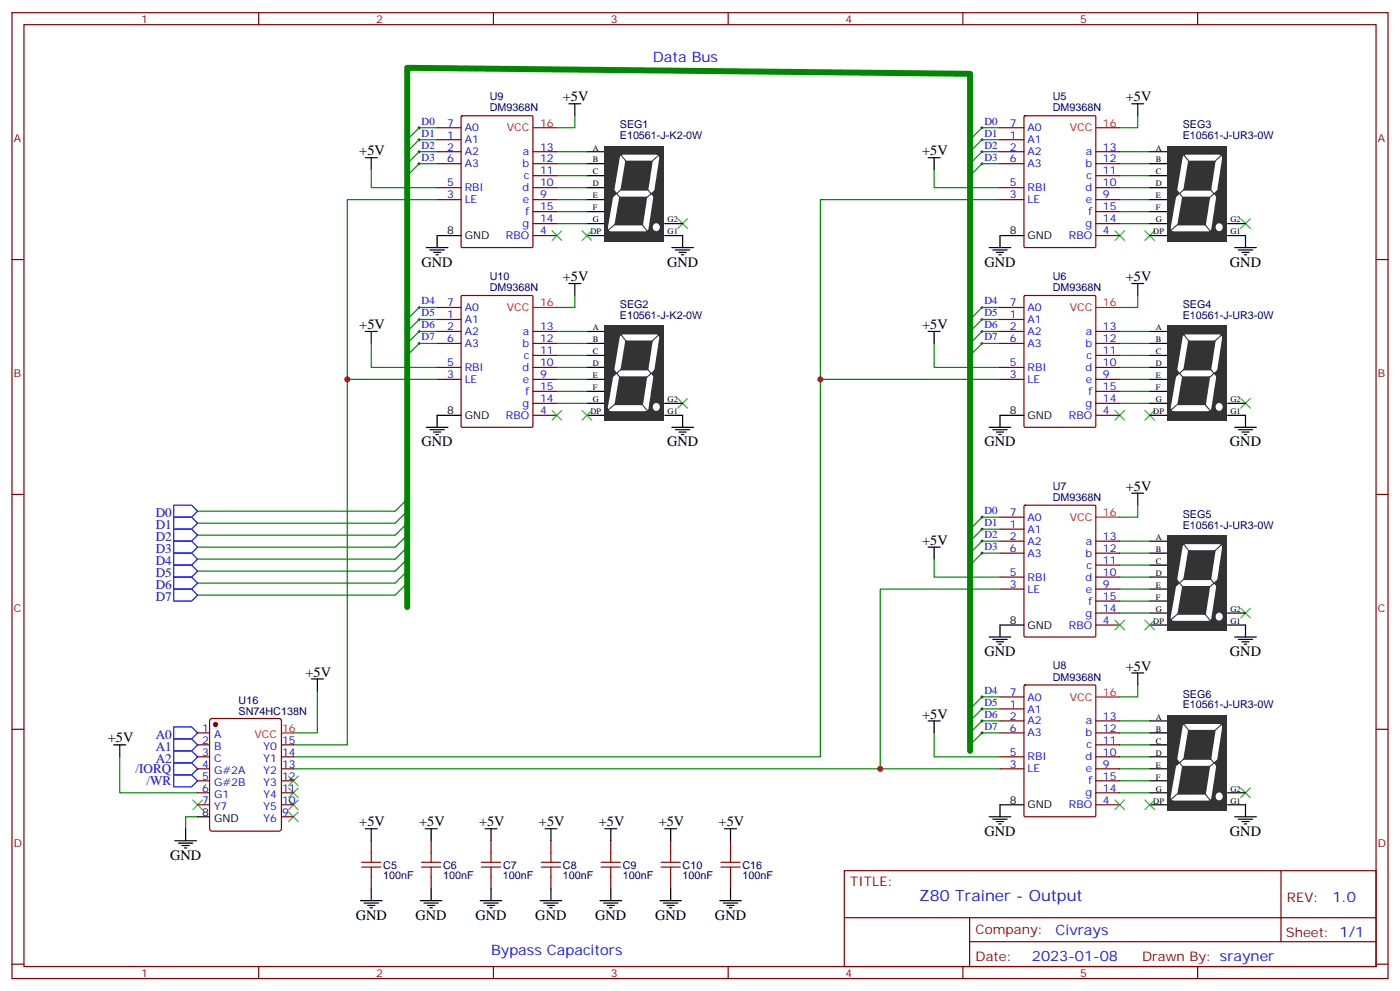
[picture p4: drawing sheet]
<svg xmlns="http://www.w3.org/2000/svg" width="412mm" height="292mm" viewBox="0 0 412 292" stroke-linecap="round" stroke-linejoin="round" font-family="sans-serif">
<g fill="none" stroke="#870000" stroke-width=".35">
<path d="M3.5 3.7h405.4v284.4h-405.4zM7.1 7.3h398.2v277.3h-398.2zM76.2 3.7v3.6M145.3 3.7v3.6M214.5 3.7v3.6M283.6 3.7v3.6M352.8 3.7v3.6M3.5 76.4h3.6M405.3 76.4h3.6M3.5 145.6h3.6M405.3 145.6h3.6M3.5 214.7h3.6"/>
<path d="M405.3 214.7h3.6M248.7 256.3h156.6v28.3h-156.6zM377.3 256.4v20.8M248.7 270.2h156.5M285.6 277.2h119.6M285.6 270.2v14.1M3.5 283.8h3.6M76.2 284.6v3.5M145.3 284.6v3.5M214.5 284.6v3.5M283.6 284.6v3.5M352.8 284.6v3.5"/>
<path d="M405.3 283.8h3.6"/>
</g>
<g fill="none" stroke="#3c3" stroke-width=".35">
<path d="M199.7 64.4l2.8 2.8M202.5 64.4l-2.8 2.8M365.5 64.4l2.8 2.8M368.3 64.4l-2.8 2.8M199.7 117.3l2.8 2.9M202.5 117.3l-2.8 2.9M365.5 117.3l2.8 2.9M368.3 117.3l-2.8 2.9M365.5 179.1l2.8 2.8M368.3 179.1l-2.8 2.8M56.8 235.5l2.8 2.8M59.6 235.5l-2.8 2.8"/>
<path d="M365.5 232l2.8 2.8M368.3 232l-2.8 2.8"/>
</g>
<g fill="none" stroke="#008700" stroke-width=".35">
<path d="M294.6 58.8h-52.9v52.9M102.3 111.7v107.6h-15.9M294.6 111.7h-52.9v111.1h-155.3M119.9 157.6l-3.5 3.5h-58.2M119.9 154l-3.5 3.6h-58.2M119.9 150.5l-3.5 3.5h-58.2M119.9 147l-3.5 3.5h-58.2M119.9 168.1l-3.5 3.6h-58.2M119.9 171.7l-3.5 3.5h-58.2M119.9 164.6l-3.5 3.5h-58.2M119.9 161.1l-3.5 3.5h-58.2M294.6 173.4h-35.3v52.9"/>
<path d="M93.5 203.4v12.4h-7.1M35.3 222.8v10.6h22.9M86.4 226.3h208.2M58.2 240.5h-3.5v3.5"/>
</g>
<g fill="none" stroke="#00f" stroke-width=".35">
<path d="M51.2 159.3h5.2l1.8 1.8-1.8 1.7h-5.2zM51.2 155.8h5.2l1.8 1.8-1.8 1.7h-5.2zM51.2 152.3h5.2l1.8 1.7-1.8 1.8h-5.2zM51.2 148.7h5.2l1.8 1.8-1.8 1.8h-5.2zM51.2 173.4h5.2l1.8 1.8-1.8 1.8h-5.2zM51.2 169.9h5.2l1.8 1.8-1.8 1.7h-5.2zM51.2 166.4h5.2l1.8 1.7-1.8 1.8h-5.2zM51.2 162.8h5.2l1.8 1.8-1.8 1.8h-5.2zM51.2 217.5h5.2l1.8 1.8-1.8 1.8h-5.2zM51.2 214h5.2l1.8 1.8-1.8 1.7h-5.2zM51.2 228.1h5.2l1.8 1.8-1.8 1.7h-5.2zM51.2 224.6h5.2l1.8 1.7-1.8 1.8h-5.2z"/>
<path d="M51.2 221.1h5.2l1.8 1.7-1.8 1.8h-5.2z"/>
</g>
<g fill="none" stroke="#000" stroke-width=".29">
<path d="M123.1 37.6h.7M123.5 37.3v.7M288.9 37.6h.7M289.3 37.3v.7M123.1 48.2h.7M123.1 44.7h.7M123.1 41.1h.7M123.5 40.8v.7M123.5 44.3v.7M123.5 47.8v.7M288.9 48.2h.7M288.9 44.7h.7"/>
<path d="M288.9 41.1h.7M289.3 40.8v.7M289.3 44.3v.7M289.3 47.8v.7M123.1 97.6h.7M123.1 94.1h.7M123.1 90.5h.7M123.5 90.2v.7M123.5 93.7v.7M123.5 97.2v.7M288.9 97.6h.7M288.9 94.1h.7"/>
<path d="M288.9 90.5h.7M289.3 90.2v.7M289.3 93.7v.7M289.3 97.2v.7M123.1 101.1h.7M123.5 100.8v.7M288.9 101.1h.7M289.3 100.8v.7M288.9 159.3h.7M288.9 155.8h.7M288.9 152.3h.7M289.3 151.9v.7"/>
<path d="M289.3 155.4v.7M289.3 159v.7M288.9 162.8h.7M289.3 162.5v.7M288.9 215.8h.7M288.9 212.2h.7M288.9 208.7h.7M288.9 205.2h.7M289.3 204.8v.7M289.3 208.4v.7M289.3 211.9v.7M289.3 215.4v.7"/>
</g>
<path d="M119.9 178.7v-158.7l165.9 1.7v199.4" fill="none" stroke="#008700" stroke-width="1.8"/>
<path d="M172.9 44.7h5.3M172.9 48.2h5.3M172.9 51.7h5.3M172.9 55.2h5.3M172.9 58.8h5.3M172.9 62.3h5.3M172.9 65.8h5.3M172.9 69.4h5.3M195.8 65.8h5.3M195.8 69.4h5.3M33.5 219.3h3.5M35.3 219.3v3.5" fill="none" stroke="#000" stroke-width=".35"/>
<path d="M178 42.9h17.6v28.2h-17.6z" fill="#333"/>
<path d="M181.7 57l-1.8 10.2h10.2l3.2-20.8h-9.9l-1.7 10.6h9.9" fill="none" stroke="#fff" stroke-width="1.8"/>
<path d="M182.7 45.4l9.1 11.7-13.3 11.2M194.4 45.4l-12.7 11.6 9.5 11.7" fill="none" stroke="#333" stroke-width=".32"/>
<path d="M180.6 55.5l1.2 1.5-1.6 1.4zM191.7 57l1.1 1.3 .4-2.7z" fill="#333"/>
<circle cx="193.3" cy="66.9" r="1.11" fill="#fff"/>
<path d="M172.9 97.6h5.3M172.9 101.1h5.3M172.9 104.6h5.3M172.9 108.2h5.3M172.9 111.7h5.3M172.9 115.2h5.3M172.9 118.7h5.3M195.8 118.7h5.3M172.9 122.3h5.3M195.8 122.3h5.3" fill="none" stroke="#000" stroke-width=".35"/>
<path d="M178 95.8h17.6v28.3h-17.6z" fill="#333"/>
<path d="M181.7 109.9l-1.8 10.3h10.2l3.2-20.9h-9.9l-1.7 10.6h9.9" fill="none" stroke="#fff" stroke-width="1.8"/>
<path d="M182.7 98.3l9.1 11.7-13.3 11.2M194.4 98.3l-12.7 11.6 9.5 11.7" fill="none" stroke="#333" stroke-width=".32"/>
<path d="M180.6 108.4l1.2 1.5-1.6 1.4zM191.7 109.9l1.1 1.3 .4-2.6z" fill="#333"/>
<circle cx="193.3" cy="119.8" r="1.11" fill="#fff"/>
<g fill="none" stroke="#870000" stroke-width=".35">
<path d="M128.8 37.6h7M135.9 34.3l.3-.2h20.4l.3 .2 .1 38.2-.2 .3-20.6 .1-.3-.2zM128.8 41.1h7M128.8 44.7h7M128.8 48.2h7M128.8 55.2h7M128.8 58.8h7M157 44.7h7M157 48.2h7M157 51.7h7M157 55.2h7M157 58.8h7"/>
<path d="M157 62.3h7M157 65.8h7M157 69.4h7M128.8 94.1h7M128.8 97.6h7M128.8 90.5h7M135.9 87.2l.3-.2h20.4l.3 .2 .1 38.2-.2 .4h-20.6l-.3-.2zM157 97.6h7M128.8 101.1h7M128.8 108.2h7M128.8 111.7h7M157 101.1h7"/>
<path d="M157 104.6h7M157 108.2h7M157 111.7h7M157 115.2h7M157 118.7h7M157 122.3h7"/>
</g>
<g fill="none" stroke="#000" stroke-width=".35">
<path d="M167.6 30.6h3.5M169.3 30.6v3.5M107.6 46.4h3.5M109.4 46.4v3.6M125.6 72.9h6.3M126.6 73.6h4.3M127.7 74.3h2.1M128.4 75h.7M135.8 69.4h-7v3.5M197.9 72.9h6.4M199 73.6h4.2M200 74.3h2.1"/>
<path d="M200.7 75h.7M201.1 69.4v3.5M107.6 97.6h3.5M109.4 97.6v3.5M167.6 83.5h3.5M169.3 83.5v3.5M125.6 125.8h6.3M126.6 126.5h4.3M127.7 127.2h2.1M128.4 127.9h.7M135.8 122.3h-7v3.5M197.9 125.8h6.4"/>
<path d="M199 126.5h4.2M200 127.2h2.1M200.7 127.9h.7M201.1 122.3v3.5M338.7 159.3h5.3M338.7 162.8h5.3M338.7 166.4h5.3M338.7 169.9h5.3M338.7 173.4h5.3M338.7 177h5.3M338.7 180.5h5.3M338.7 184h5.3"/>
<path d="M361.6 180.5h5.3M361.6 184h5.3"/>
</g>
<path d="M157 37.6h7M157 90.5h7" fill="none" stroke="#f00" stroke-width=".35"/>
<g fill="none" stroke="#008700" stroke-width=".35">
<path d="M128.8 37.6h-5.3l-3.6 3.5M169.3 34.1v3.5h-5.3M109.4 50v5.2h19.4M128.8 58.8h-26.5v52.9h26.5M128.8 44.7h-5.3l-3.6 3.5M128.8 48.2h-5.3l-3.6 3.5M128.8 41.1h-5.3l-3.6 3.6M164 44.7h8.9M164 48.2h8.9M164 51.7h8.9M164 55.2h8.9M164 58.8h8.9"/>
<path d="M164 62.3h8.9M164 65.8h8.9M128.8 97.6h-5.3l-3.6 3.5M128.8 90.5h-5.3l-3.6 3.6M128.8 94.1h-5.3l-3.6 3.5M164 97.6h8.9M169.3 87v3.5h-5.3M109.4 101.1v7.1h19.4M128.8 101.1h-5.3l-3.6 3.5M164 101.1h8.9M164 104.6h8.9M164 108.2h8.9"/>
<path d="M164 111.7h8.9M164 115.2h8.9M164 118.7h8.9"/>
</g>
<path d="M162.6 67.9l2.9 2.9M165.5 67.9l-2.9 2.9M171.4 67.9l2.9 2.9M174.3 67.9l-2.9 2.9M162.6 120.9l2.9 2.8M165.5 120.9l-2.9 2.8M171.4 120.9l2.9 2.8M174.3 120.9l-2.9 2.8" fill="none" stroke="#3c3" stroke-width=".35"/>
<path d="M343.8 157.6h17.6v28.2h-17.6z" fill="#333"/>
<path d="M347.5 171.7l-1.8 10.2h10.3l3.1-20.8h-9.9l-1.7 10.6h9.9" fill="none" stroke="#fff" stroke-width="1.8"/>
<path d="M348.5 160l9.1 11.7-13.3 11.3M360.2 160l-12.7 11.6 9.5 11.7" fill="none" stroke="#333" stroke-width=".32"/>
<path d="M346.4 170.2l1.2 1.4-1.6 1.5zM357.5 171.6l1.1 1.4 .4-2.7z" fill="#333"/>
<circle cx="359.1" cy="181.5" r="1.11" fill="#fff"/>
<path d="M338.7 212.2h5.3M338.7 215.8h5.3M338.7 219.3h5.3M338.7 222.8h5.3M338.7 226.3h5.3M338.7 229.9h5.3M338.7 233.4h5.3M338.7 236.9h5.3M361.6 233.4h5.3M361.6 236.9h5.3" fill="none" stroke="#000" stroke-width=".35"/>
<path d="M343.8 210.5h17.6v28.2h-17.6z" fill="#333"/>
<path d="M347.5 224.6l-1.8 10.2h10.3l3.1-20.8h-9.9l-1.7 10.6h9.9" fill="none" stroke="#fff" stroke-width="1.8"/>
<path d="M348.5 212.9l9.1 11.7-13.3 11.3M360.2 212.9l-12.7 11.7 9.5 11.6" fill="none" stroke="#333" stroke-width=".32"/>
<path d="M346.4 223.1l1.2 1.5-1.6 1.4zM357.5 224.5l1.1 1.4 .4-2.7z" fill="#333"/>
<circle cx="359.1" cy="234.4" r="1.11" fill="#fff"/>
<g fill="none" stroke="#870000" stroke-width=".35">
<path d="M294.6 37.6h7M301.7 34.3l.3-.2h20.4l.3 .2 .1 38.2-.2 .3-20.6 .1-.3-.2zM294.6 41.1h7M294.6 44.7h7M294.6 48.2h7M294.6 55.2h7M294.6 58.8h7M322.8 44.7h7M322.8 48.2h7M322.8 51.7h7M322.8 55.2h7M322.8 58.8h7"/>
<path d="M322.8 62.3h7M322.8 65.8h7M322.8 69.4h7M294.6 94.1h7M294.6 97.6h7M294.6 90.5h7M301.7 87.2l.3-.2h20.4l.3 .2 .1 38.2-.2 .4h-20.6l-.3-.2zM322.8 97.6h7M294.6 101.1h7M294.6 108.2h7M294.6 111.7h7M322.8 101.1h7"/>
<path d="M322.8 104.6h7M322.8 108.2h7M322.8 111.7h7M322.8 115.2h7M322.8 118.7h7M322.8 122.3h7M294.6 155.8h7M294.6 159.3h7M294.6 152.3h7M301.7 148.9l.3-.2h20.4l.3 .2 .1 38.3-.2 .3h-20.6l-.3-.2zM322.8 159.3h7M294.6 162.8h7"/>
<path d="M294.6 169.9h7M294.6 173.4h7M322.8 162.8h7M322.8 166.4h7M322.8 169.9h7M322.8 173.4h7M322.8 177h7M322.8 180.5h7M322.8 184h7M294.6 208.7h7M294.6 212.2h7M294.6 215.8h7"/>
<path d="M294.6 205.2h7M301.7 201.8l.3-.2h20.4l.3 .2 .1 38.3-.2 .3-20.6 .1-.3-.2zM322.8 212.2h7M322.8 215.8h7M322.8 219.3h7M294.6 222.8h7M294.6 226.3h7M322.8 222.8h7M322.8 226.3h7M322.8 229.9h7M322.8 233.4h7M322.8 236.9h7"/>
</g>
<g fill="none" stroke="#000" stroke-width=".35">
<path d="M333.4 30.6h3.5M335.1 30.6v3.5M273.4 46.4h3.5M275.2 46.4v3.6M291.4 72.9h6.3M292.5 73.6h4.2M293.5 74.3h2.1M294.2 75h.7M301.6 69.4h-7v3.5M363.7 72.9h6.4M364.8 73.6h4.2M365.8 74.3h2.1"/>
<path d="M366.5 75h.7M366.9 69.4v3.5M273.4 97.6h3.5M275.2 97.6v3.5M333.4 83.5h3.5M335.1 83.5v3.5M338.7 97.6h5.3M338.7 101.1h5.3M338.7 104.6h5.3M338.7 108.2h5.3M338.7 111.7h5.3M338.7 115.2h5.3"/>
<path d="M338.7 118.7h5.3M361.6 118.7h5.3M291.4 125.8h6.3M292.5 126.5h4.2M293.5 127.2h2.1M294.2 127.9h.7M301.6 122.3h-7v3.5M338.7 122.3h5.3M361.6 122.3h5.3v3.5M363.7 125.8h6.4M364.8 126.5h4.2M365.8 127.2h2.1"/>
<path d="M366.5 127.9h.7M333.4 145.2h3.5M335.1 145.2v3.5M273.4 161.1h3.5M275.2 161.1v3.5M291.4 187.5h6.3M292.5 188.2h4.2M293.5 188.9h2.1M294.2 189.7h.7M301.6 184h-7v3.5M333.4 198.1h3.5M335.1 198.1v3.5"/>
<path d="M363.7 187.5h6.4M364.8 188.2h4.2M365.8 188.9h2.1M366.5 189.7h.7M366.9 184v3.5M273.4 212.2h3.5M275.2 212.2v3.6M301.6 236.9h-7v3.6M366.9 236.9v3.6M291.4 240.5h6.3M292.5 241.2h4.2M293.5 241.9h2.1"/>
<path d="M294.2 242.6h.7M363.7 240.5h6.4M364.8 241.2h4.2M365.8 241.9h2.1M366.5 242.6h.7"/>
</g>
<path d="M322.8 37.6h7M322.8 90.5h7M322.8 152.3h7M322.8 205.2h7" fill="none" stroke="#f00" stroke-width=".35"/>
<g fill="none" stroke="#008700" stroke-width=".35">
<path d="M294.6 37.6h-5.3l-3.5 3.5M335.1 34.1v3.5h-5.3M275.2 50v5.2h19.4M294.6 48.2h-5.3l-3.5 3.5M294.6 44.7h-5.3l-3.5 3.5M294.6 41.1h-5.3l-3.5 3.6M329.8 48.2h8.9M329.8 44.7h8.9M329.8 58.8h8.9M329.8 55.2h8.9M329.8 51.7h8.9M329.8 65.8h8.9"/>
<path d="M329.8 62.3h8.9M294.6 97.6h-5.3l-3.5 3.5M294.6 94.1h-5.3l-3.5 3.5M294.6 90.5h-5.3l-3.5 3.6M329.8 97.6h8.9M335.1 87v3.5h-5.3M275.2 101.1v7.1h19.4M294.6 101.1h-5.3l-3.5 3.5M329.8 101.1h8.9M329.8 118.7h8.9M329.8 115.2h8.9M329.8 111.7h8.9"/>
<path d="M329.8 108.2h8.9M329.8 104.6h8.9M294.6 159.3h-5.3l-3.5 3.5M294.6 152.3h-5.3l-3.5 3.5M294.6 155.8h-5.3l-3.5 3.5M329.8 159.3h8.9M335.1 148.7v3.6h-5.3M275.2 164.6v5.3h19.4M294.6 162.8h-5.3l-3.5 3.6M329.8 162.8h8.9M329.8 166.4h8.9M329.8 169.9h8.9"/>
<path d="M329.8 173.4h8.9M329.8 177h8.9M329.8 180.5h8.9M275.2 215.8v7h19.4M294.6 212.2h-5.3l-3.5 3.6M294.6 215.8h-5.3l-3.5 3.5M294.6 205.2h-5.3l-3.5 3.5M294.6 208.7h-5.3l-3.5 3.5M329.8 212.2h8.9M329.8 215.8h8.9M329.8 219.3h8.9M335.1 201.6v3.6h-5.3"/>
<path d="M329.8 222.8h8.9M329.8 226.3h8.9M329.8 229.9h8.9M329.8 233.4h8.9"/>
</g>
<g fill="none" stroke="#3c3" stroke-width=".35">
<path d="M328.4 67.9l2.9 2.9M331.3 67.9l-2.9 2.9M337.3 67.9l2.8 2.9M340.1 67.9l-2.8 2.9M328.4 120.9l2.9 2.8M331.3 120.9l-2.9 2.8M337.3 120.9l2.8 2.8M340.1 120.9l-2.8 2.8M328.4 182.6l2.9 2.8M331.3 182.6l-2.9 2.8M337.3 182.6l2.8 2.8M340.1 182.6l-2.8 2.8"/>
<path d="M328.4 235.5l2.9 2.8M331.3 235.5l-2.9 2.8M337.3 235.5l2.8 2.8M340.1 235.5l-2.8 2.8"/>
</g>
<path d="M343.8 95.8h17.6v28.3h-17.6z" fill="#333"/>
<path d="M347.5 109.9l-1.8 10.3h10.3l3.1-20.9h-9.9l-1.7 10.6h9.9" fill="none" stroke="#fff" stroke-width="1.8"/>
<path d="M348.5 98.3l9.1 11.7-13.3 11.2M360.2 98.3l-12.7 11.6 9.5 11.7" fill="none" stroke="#333" stroke-width=".32"/>
<path d="M346.4 108.4l1.2 1.5-1.6 1.4zM357.5 109.9l1.1 1.3 .4-2.6z" fill="#333"/>
<circle cx="359.1" cy="119.8" r="1.11" fill="#fff"/>
<path d="M338.7 44.7h5.3M338.7 48.2h5.3M338.7 51.7h5.3M338.7 55.2h5.3M338.7 58.8h5.3M338.7 62.3h5.3M338.7 65.8h5.3M338.7 69.4h5.3M361.6 65.8h5.3M361.6 69.4h5.3" fill="none" stroke="#000" stroke-width=".35"/>
<path d="M343.8 42.9h17.6v28.2h-17.6z" fill="#333"/>
<path d="M347.5 57l-1.8 10.2h10.3l3.1-20.8h-9.9l-1.7 10.6h9.9" fill="none" stroke="#fff" stroke-width="1.8"/>
<path d="M348.5 45.4l9.1 11.7-13.3 11.2M360.2 45.4l-12.7 11.6 9.5 11.7" fill="none" stroke="#333" stroke-width=".32"/>
<path d="M346.4 55.5l1.2 1.5-1.6 1.4zM357.5 57l1.1 1.3 .4-2.7z" fill="#333"/>
<circle cx="359.1" cy="66.9" r="1.11" fill="#fff"/>
<g fill="none" stroke="#000" stroke-width=".35">
<path d="M91.7 199.9h3.5M93.5 199.9v3.5M51.5 247.5h6.4M52.6 248.2h4.2M53.6 248.9h2.1M54.3 249.6h.7M54.7 244v3.5M58.2 240.5h3.5M107.6 244h3.5M109.4 244v3.5M125.2 244h3.6M127 244v3.5"/>
<path d="M142.9 244h3.5M144.6 244v3.5M160.5 244h3.5M162.3 244v3.5M178.2 244h3.5M179.9 244v3.5M195.8 244h3.5M197.6 244v3.5M213.4 244h3.6M215.2 244v3.5M106.2 265.1h6.3M107.2 265.9h4.3"/>
<path d="M108.3 266.6h2.1M109 267.3h.7M109.4 261.6v3.5M123.8 265.1h6.4M124.9 265.9h4.2M125.9 266.6h2.2M126.6 267.3h.8M127 261.6v3.5M141.5 265.1h6.3M142.5 265.9h4.3M143.6 266.6h2.1M144.3 267.3h.7"/>
<path d="M144.6 261.6v3.5M159.1 265.1h6.4M160.2 265.9h4.2M161.2 266.6h2.1M161.9 267.3h.7M162.3 261.6v3.5M176.7 265.1h6.4M177.8 265.9h4.2M178.9 266.6h2.1M179.6 267.3h.7M179.9 261.6v3.5M194.4 265.1h6.3"/>
<path d="M195.4 265.9h4.3M196.5 266.6h2.1M197.2 267.3h.7M197.6 261.6v3.5M212 265.1h6.4M213.1 265.9h4.2M214.1 266.6h2.2M214.8 267.3h.7M215.2 261.6v3.5"/>
</g>
<path d="M85 239l2.8 2.9M85 235.5l2.8 2.8M85 232l2.8 2.8M85 228.5l2.8 2.8M87.8 239l-2.8 2.9M87.8 235.5l-2.8 2.8M87.8 232l-2.8 2.8M87.8 228.5l-2.8 2.8" fill="none" stroke="#3c3" stroke-width=".35"/>
<circle cx="63.5" cy="213.3" r=".53" fill="#870000" stroke="#870000" stroke-width=".35"/>
<g fill="none" stroke="#870000" stroke-width=".35">
<path d="M58.2 215.8h3.5M58.2 219.3h3.5M62 211.7l.4-.2h19.8l.6 .5 .1 32-.5 .6-20 .1-.6-.5-.1-32zM82.9 219.3h3.5M58.2 222.8h3.5M58.2 226.3h3.5M58.2 229.9h3.5M58.2 233.4h3.5M58.2 236.9h3.5M82.9 222.8h3.5M82.9 226.3h3.5M82.9 229.9h3.5"/>
<path d="M82.9 233.4h3.5M82.9 236.9h3.5M82.9 240.5h3.5M109.4 247.5v3.5M109.4 258.1v3.5M127 247.5v3.5M127 258.1v3.5M144.6 247.5v3.5M144.6 258.1v3.5M162.3 247.5v3.5M162.3 258.1v3.5M179.9 247.5v3.5"/>
<path d="M179.9 258.1v3.5M197.6 247.5v3.5M197.6 258.1v3.5M215.2 247.5v3.5M215.2 258.1v3.5"/>
</g>
<path d="M82.9 215.8h3.5" fill="none" stroke="#f00" stroke-width=".35"/>
<g fill="none" stroke="#a10000" stroke-width=".35">
<path d="M106.5 253.9h5.7M106.5 255.3h5.7M109.4 251v2.9M109.4 255.3v2.8M124.2 253.9h5.6M124.2 255.3h5.6M127 251v2.9M127 255.3v2.8M141.8 253.9h5.7M141.8 255.3h5.7M144.6 251v2.9M144.6 255.3v2.8"/>
<path d="M159.5 253.9h5.6M159.5 255.3h5.6M162.3 251v2.9M162.3 255.3v2.8M177.1 253.9h5.6M177.1 255.3h5.6M179.9 251v2.9M179.9 255.3v2.8M194.7 253.9h5.7M194.7 255.3h5.7M197.6 251v2.9M197.6 255.3v2.8"/>
<path d="M212.4 253.9h5.6M212.4 255.3h5.6M215.2 251v2.9M215.2 255.3v2.8"/>
</g>
<g fill="#c00">
<circle cx="259.3" cy="226.3" r=".88"/>
<circle cx="241.7" cy="111.7" r=".88"/>
<circle cx="102.3" cy="111.7" r=".88"/>
</g>
<text font-size="4.6" fill="#00f" x="270.8" y="265.4">Z80 Trainer - Output</text>
<g font-size="4.2" fill="#00f">
<text x="192.3" y="18.2">Data Bus</text>
<text x="392.5" y="265.6">1.0</text>
<text x="310.9" y="275.2">Civrays</text>
<text x="144.6" y="281">Bypass Capacitors</text>
<text x="304" y="283">2023-01-08</text>
</g>
<g font-size="4.2">
<text x="165.8" y="29.8">+5V</text>
<text x="331.6" y="29.8">+5V</text>
<text x="105.8" y="45.7">+5V</text>
<text x="271.6" y="45.7">+5V</text>
<text x="124.2" y="78.5">GND</text>
<text x="165.8" y="82.8">+5V</text>
<text x="196.5" y="78.5">GND</text>
<text x="290" y="78.5">GND</text>
<text x="331.6" y="82.8">+5V</text>
<text x="362.3" y="78.5">GND</text>
<text x="105.8" y="96.9">+5V</text>
<text x="271.6" y="96.9">+5V</text>
<text x="124.2" y="131.4">GND</text>
<text x="196.5" y="131.4">GND</text>
<text x="290" y="131.4">GND</text>
<text x="362.3" y="131.4">GND</text>
<text x="331.6" y="144.5">+5V</text>
<text x="271.6" y="160.4">+5V</text>
<text x="290" y="193.2">GND</text>
<text x="331.6" y="197.4">+5V</text>
<text x="362.3" y="193.2">GND</text>
<text x="90" y="199.2">+5V</text>
<text x="271.6" y="211.5">+5V</text>
<text x="31.7" y="218.6">+5V</text>
<text x="105.8" y="243.3">+5V</text>
<text x="123.5" y="243.3">+5V</text>
<text x="141.1" y="243.3">+5V</text>
<text x="158.7" y="243.3">+5V</text>
<text x="176.4" y="243.3">+5V</text>
<text x="194" y="243.3">+5V</text>
<text x="211.7" y="243.3">+5V</text>
<text x="290" y="246.1">GND</text>
<text x="362.3" y="246.1">GND</text>
<text x="50.1" y="253.2">GND</text>
<text x="104.8" y="270.8">GND</text>
<text x="122.4" y="270.8">GND</text>
<text x="140.1" y="270.8">GND</text>
<text x="157.7" y="270.8">GND</text>
<text x="175.3" y="270.8">GND</text>
<text x="193" y="270.8">GND</text>
<text x="210.6" y="270.8">GND</text>
</g>
<g font-size="3.9" fill="#00f">
<text x="45.9" y="155.8">D1</text>
<text x="45.9" y="152.3">D0</text>
<text x="45.9" y="159.3">D2</text>
<text x="45.9" y="166.4">D4</text>
<text x="45.9" y="162.8">D3</text>
<text x="45.9" y="173.4">D6</text>
<text x="45.9" y="169.9">D5</text>
<text x="45.9" y="177">D7</text>
<text x="45.9" y="221.1">A1</text>
<text x="45.9" y="217.5">A0</text>
<text x="39.9" y="227.6">/IORQ</text>
<text x="45.9" y="224.6">A2</text>
<text x="43.2" y="231.1">/WR</text>
</g>
<g font-size="3.9" fill="#800">
<text x="250.5" y="260.9">TITLE:</text>
<text x="379.1" y="265.6">REV:</text>
<text x="287.4" y="275.1">Company:</text>
<text x="378.7" y="275.7">Sheet: 1/1</text>
<text x="287.4" y="282.8">Date:</text>
<text x="336.4" y="282.9">Drawn By: srayner</text>
</g>
<g font-size="3.2" fill="#800">
<text x="41.6" y="6.7">1</text>
<text x="110.8" y="6.7">2</text>
<text x="179.9" y="6.7">3</text>
<text x="249.1" y="6.7">4</text>
<text x="318.2" y="6.7">5</text>
<text x="4.1" y="41.8">A</text>
<text x="405.9" y="41.8">A</text>
<text x="4.1" y="111">B</text>
<text x="405.9" y="111">B</text>
<text x="4.1" y="180.1">C</text>
<text x="405.9" y="180.1">C</text>
<text x="4.1" y="249.3">D</text>
<text x="405.9" y="249.3">D</text>
<text x="41.6" y="287.5">1</text>
<text x="110.8" y="287.5">2</text>
<text x="179.9" y="287.5">3</text>
<text x="249.1" y="287.5">4</text>
<text x="318.2" y="287.5">5</text>
</g>
<g font-size="3.2" fill="#000080">
<text x="144.3" y="29.5">U9</text>
<text x="310.1" y="29.5">U5</text>
<text x="144.3" y="32.8">DM9368N</text>
<text x="310.1" y="32.8">DM9368N</text>
<text x="182.6" y="41">E10561-J-K2-0W</text>
<text x="182.6" y="37.8">SEG1</text>
<text x="348.4" y="41">E10561-J-UR3-0W</text>
<text x="348.4" y="37.8">SEG3</text>
<text x="144.3" y="82.4">U10</text>
<text x="310.1" y="82.4">U6</text>
<text x="144.3" y="85.7">DM9368N</text>
<text x="310.1" y="85.7">DM9368N</text>
<text x="182.6" y="93.9">E10561-J-K2-0W</text>
<text x="182.6" y="90.7">SEG2</text>
<text x="348.4" y="93.9">E10561-J-UR3-0W</text>
<text x="348.4" y="90.7">SEG4</text>
<text x="310.1" y="147.4">DM9368N</text>
<text x="310.1" y="144.2">U7</text>
<text x="348.4" y="155.6">E10561-J-UR3-0W</text>
<text x="348.4" y="152.4">SEG5</text>
<text x="310.1" y="197.1">U8</text>
<text x="310.1" y="200.3">DM9368N</text>
<text x="70.3" y="207.2">U16</text>
<text x="348.4" y="208.5">E10561-J-UR3-0W</text>
<text x="348.4" y="205.4">SEG6</text>
<text x="70.3" y="210.5">SN74HC138N</text>
<text x="112.9" y="255.7">C5</text>
<text x="130.5" y="255.7">C6</text>
<text x="148.2" y="255.7">C7</text>
<text x="165.8" y="255.7">C8</text>
<text x="183.4" y="255.7">C9</text>
<text x="201.1" y="255.7">C10</text>
<text x="218.7" y="255.7">C16</text>
<text x="112.9" y="258.8">100nF</text>
<text x="130.5" y="258.8">100nF</text>
<text x="148.2" y="258.8">100nF</text>
<text x="165.8" y="258.8">100nF</text>
<text x="183.4" y="258.8">100nF</text>
<text x="201.1" y="258.8">100nF</text>
<text x="218.7" y="258.8">100nF</text>
</g>
<g font-size="3.2" fill="#00f">
<text x="124.2" y="36.7">D0</text>
<text x="124.2" y="40.3">D1</text>
<text x="131.7" y="40.8">1</text>
<text x="131.7" y="37.3">7</text>
<text x="136.9" y="38.7">A0</text>
<text x="290" y="40.3">D1</text>
<text x="290" y="36.7">D0</text>
<text x="297.5" y="40.8">1</text>
<text x="297.5" y="37.3">7</text>
<text x="302.7" y="38.7">A0</text>
<text x="124.2" y="43.8">D2</text>
<text x="124.2" y="47.3">D3</text>
<text x="131.7" y="44.3">2</text>
<text x="131.7" y="47.8">6</text>
<text x="136.9" y="42.2">A1</text>
<text x="136.9" y="45.7">A2</text>
<text x="154" y="45.7">a</text>
<text x="159.1" y="44.3">13</text>
<text x="159.1" y="47.8">12</text>
<text x="290" y="47.3">D3</text>
<text x="290" y="43.8">D2</text>
<text x="297.5" y="44.3">2</text>
<text x="297.5" y="47.8">6</text>
<text x="302.7" y="42.2">A1</text>
<text x="302.7" y="45.7">A2</text>
<text x="319.8" y="45.7">a</text>
<text x="324.9" y="44.3">13</text>
<text x="324.9" y="47.8">12</text>
<text x="136.9" y="49.2">A3</text>
<text x="153.9" y="49.2">b</text>
<text x="154.3" y="52.8">c</text>
<text x="159.1" y="51.4">11</text>
<text x="302.7" y="49.2">A3</text>
<text x="319.8" y="49.2">b</text>
<text x="320.1" y="52.8">c</text>
<text x="324.9" y="51.4">11</text>
<text x="131.7" y="54.9">5</text>
<text x="131.7" y="58.4">3</text>
<text x="136.9" y="56.3">RBI</text>
<text x="136.9" y="59.8">LE</text>
<text x="153.9" y="56.3">d</text>
<text x="154" y="59.8">e</text>
<text x="159.1" y="54.9">10</text>
<text x="159.1" y="58.4">9</text>
<text x="297.5" y="54.9">5</text>
<text x="297.5" y="58.4">3</text>
<text x="302.7" y="56.3">RBI</text>
<text x="302.7" y="59.8">LE</text>
<text x="319.8" y="56.3">d</text>
<text x="319.8" y="59.8">e</text>
<text x="324.9" y="54.9">10</text>
<text x="324.9" y="58.4">9</text>
<text x="154.8" y="63.4">f</text>
<text x="159.1" y="61.9">15</text>
<text x="159.1" y="65.5">14</text>
<text x="320.6" y="63.4">f</text>
<text x="324.9" y="61.9">15</text>
<text x="324.9" y="65.5">14</text>
<text x="149" y="70.4">RBO</text>
<text x="153.9" y="66.9">g</text>
<text x="159.1" y="69">4</text>
<text x="314.9" y="70.4">RBO</text>
<text x="319.8" y="66.9">g</text>
<text x="324.9" y="69">4</text>
<text x="124.2" y="89.6">D4</text>
<text x="290" y="89.6">D4</text>
<text x="124.2" y="93.2">D5</text>
<text x="131.7" y="93.7">1</text>
<text x="131.7" y="90.2">7</text>
<text x="136.9" y="95.1">A1</text>
<text x="136.9" y="91.6">A0</text>
<text x="290" y="93.2">D5</text>
<text x="297.5" y="93.7">1</text>
<text x="297.5" y="90.2">7</text>
<text x="302.7" y="95.1">A1</text>
<text x="302.7" y="91.6">A0</text>
<text x="124.2" y="100.2">D7</text>
<text x="124.2" y="96.7">D6</text>
<text x="131.7" y="97.2">2</text>
<text x="131.7" y="100.8">6</text>
<text x="136.9" y="98.6">A2</text>
<text x="154" y="98.6">a</text>
<text x="159.1" y="97.2">13</text>
<text x="159.1" y="100.8">12</text>
<text x="290" y="100.2">D7</text>
<text x="290" y="96.7">D6</text>
<text x="297.5" y="97.2">2</text>
<text x="297.5" y="100.8">6</text>
<text x="302.7" y="98.6">A2</text>
<text x="319.8" y="98.6">a</text>
<text x="324.9" y="97.2">13</text>
<text x="324.9" y="100.8">12</text>
<text x="131.7" y="107.8">5</text>
<text x="136.9" y="102.2">A3</text>
<text x="153.9" y="102.2">b</text>
<text x="154.3" y="105.7">c</text>
<text x="159.1" y="104.3">11</text>
<text x="159.1" y="107.8">10</text>
<text x="297.5" y="107.8">5</text>
<text x="302.7" y="102.2">A3</text>
<text x="319.8" y="102.2">b</text>
<text x="320.1" y="105.7">c</text>
<text x="324.9" y="104.3">11</text>
<text x="324.9" y="107.8">10</text>
<text x="131.7" y="111.3">3</text>
<text x="136.9" y="109.2">RBI</text>
<text x="136.9" y="112.7">LE</text>
<text x="153.9" y="109.2">d</text>
<text x="154" y="112.7">e</text>
<text x="159.1" y="111.3">9</text>
<text x="297.5" y="111.3">3</text>
<text x="302.7" y="109.2">RBI</text>
<text x="302.7" y="112.7">LE</text>
<text x="319.8" y="109.2">d</text>
<text x="319.8" y="112.7">e</text>
<text x="324.9" y="111.3">9</text>
<text x="153.9" y="119.8">g</text>
<text x="154.8" y="116.3">f</text>
<text x="159.1" y="114.9">15</text>
<text x="159.1" y="118.4">14</text>
<text x="319.8" y="119.8">g</text>
<text x="320.6" y="116.3">f</text>
<text x="324.9" y="114.9">15</text>
<text x="324.9" y="118.4">14</text>
<text x="149" y="123.3">RBO</text>
<text x="159.1" y="121.9">4</text>
<text x="314.9" y="123.3">RBO</text>
<text x="324.9" y="121.9">4</text>
<text x="290" y="154.9">D1</text>
<text x="290" y="151.4">D0</text>
<text x="297.5" y="155.4">1</text>
<text x="297.5" y="151.9">7</text>
<text x="302.7" y="153.3">A0</text>
<text x="290" y="162">D3</text>
<text x="290" y="158.4">D2</text>
<text x="297.5" y="159">2</text>
<text x="302.7" y="156.8">A1</text>
<text x="302.7" y="160.4">A2</text>
<text x="319.8" y="160.4">a</text>
<text x="324.9" y="159">13</text>
<text x="297.5" y="162.5">6</text>
<text x="302.7" y="163.9">A3</text>
<text x="319.8" y="163.9">b</text>
<text x="320.1" y="167.4">c</text>
<text x="324.9" y="162.5">12</text>
<text x="324.9" y="166">11</text>
<text x="297.5" y="169.5">5</text>
<text x="297.5" y="173.1">3</text>
<text x="302.7" y="171">RBI</text>
<text x="319.8" y="171">d</text>
<text x="324.9" y="169.5">10</text>
<text x="324.9" y="173.1">9</text>
<text x="302.7" y="174.5">LE</text>
<text x="319.8" y="174.5">e</text>
<text x="320.6" y="178">f</text>
<text x="324.9" y="176.6">15</text>
<text x="314.9" y="185.1">RBO</text>
<text x="319.8" y="181.5">g</text>
<text x="324.9" y="180.1">14</text>
<text x="324.9" y="183.7">4</text>
<text x="290" y="207.8">D5</text>
<text x="290" y="204.3">D4</text>
<text x="297.5" y="208.4">1</text>
<text x="297.5" y="204.8">7</text>
<text x="302.7" y="209.8">A1</text>
<text x="302.7" y="206.2">A0</text>
<text x="59.5" y="215.4">1</text>
<text x="290" y="214.9">D7</text>
<text x="290" y="211.3">D6</text>
<text x="297.5" y="211.9">2</text>
<text x="297.5" y="215.4">6</text>
<text x="302.7" y="213.3">A2</text>
<text x="319.8" y="213.3">a</text>
<text x="324.9" y="211.9">13</text>
<text x="324.9" y="215.4">12</text>
<text x="59.5" y="218.9">2</text>
<text x="63" y="217.2">A</text>
<text x="63" y="220.7">B</text>
<text x="77.6" y="220.7">Y0</text>
<text x="83.1" y="218.9">15</text>
<text x="302.7" y="216.8">A3</text>
<text x="319.8" y="216.8">b</text>
<text x="320.1" y="220.3">c</text>
<text x="324.9" y="218.9">11</text>
<text x="59.5" y="222.5">3</text>
<text x="59.5" y="226">4</text>
<text x="63" y="224.2">C</text>
<text x="63" y="227.8">G#2A</text>
<text x="77.6" y="227.8">Y2</text>
<text x="77.6" y="224.2">Y1</text>
<text x="83.1" y="226">13</text>
<text x="83.1" y="222.5">14</text>
<text x="297.5" y="222.5">5</text>
<text x="297.5" y="226">3</text>
<text x="302.7" y="223.9">RBI</text>
<text x="302.7" y="227.4">LE</text>
<text x="319.8" y="223.9">d</text>
<text x="319.8" y="227.4">e</text>
<text x="324.9" y="222.5">10</text>
<text x="324.9" y="226">9</text>
<text x="59.5" y="229.5">5</text>
<text x="59.5" y="233">6</text>
<text x="63" y="231.3">G#2B</text>
<text x="77.6" y="231.3">Y3</text>
<text x="83.1" y="233">11</text>
<text x="83.1" y="229.5">12</text>
<text x="320.6" y="230.9">f</text>
<text x="324.9" y="229.5">15</text>
<text x="324.9" y="233">14</text>
<text x="59.5" y="236.6">7</text>
<text x="63" y="234.8">G1</text>
<text x="63" y="238.3">Y7</text>
<text x="77.6" y="238.3">Y5</text>
<text x="77.6" y="234.8">Y4</text>
<text x="83.1" y="236.6">10</text>
<text x="314.9" y="238">RBO</text>
<text x="319.8" y="234.5">g</text>
<text x="324.9" y="236.6">4</text>
<text x="77.6" y="241.9">Y6</text>
<text x="83.1" y="240.1">9</text>
</g>
<g font-size="3.2" fill="#f00">
<text x="149.3" y="38.7">VCC</text>
<text x="159.1" y="37.3">16</text>
<text x="315.1" y="38.7">VCC</text>
<text x="324.9" y="37.3">16</text>
<text x="149.3" y="91.6">VCC</text>
<text x="159.1" y="90.2">16</text>
<text x="315.1" y="91.6">VCC</text>
<text x="324.9" y="90.2">16</text>
<text x="315.1" y="153.3">VCC</text>
<text x="324.9" y="151.9">16</text>
<text x="315.1" y="206.2">VCC</text>
<text x="324.9" y="204.8">16</text>
<text x="83.1" y="215.4">16</text>
<text x="75" y="217.2">VCC</text>
</g>
<g font-size="3.2">
<text x="131.7" y="69">8</text>
<text x="136.9" y="70.4">GND</text>
<text x="297.5" y="69">8</text>
<text x="302.7" y="70.4">GND</text>
<text x="131.7" y="121.9">8</text>
<text x="136.9" y="123.3">GND</text>
<text x="297.5" y="121.9">8</text>
<text x="302.7" y="123.3">GND</text>
<text x="297.5" y="183.7">8</text>
<text x="302.7" y="185.1">GND</text>
<text x="297.5" y="236.6">8</text>
<text x="302.7" y="238">GND</text>
<text x="59.5" y="240.1">8</text>
<text x="63" y="241.9">GND</text>
</g>
<g font-size="2.5">
<text x="174.6" y="44.3">A</text>
<text x="174.6" y="47.8">B</text>
<text x="340.4" y="44.3">A</text>
<text x="340.4" y="47.8">B</text>
<text x="174.6" y="51.4">C</text>
<text x="340.4" y="51.4">C</text>
<text x="174.6" y="54.9">D</text>
<text x="174.6" y="58.4">E</text>
<text x="340.4" y="54.9">D</text>
<text x="340.4" y="58.4">E</text>
<text x="174.6" y="61.9">F</text>
<text x="174.6" y="65.5">G</text>
<text x="196.7" y="65.5">G2</text>
<text x="340.4" y="61.9">F</text>
<text x="340.4" y="65.5">G</text>
<text x="362.5" y="65.5">G2</text>
<text x="173.9" y="69">DP</text>
<text x="196.7" y="69">G1</text>
<text x="339.7" y="69">DP</text>
<text x="362.5" y="69">G1</text>
<text x="174.6" y="97.2">A</text>
<text x="174.6" y="100.8">B</text>
<text x="340.4" y="97.2">A</text>
<text x="340.4" y="100.8">B</text>
<text x="174.6" y="104.3">C</text>
<text x="174.6" y="107.8">D</text>
<text x="340.4" y="104.3">C</text>
<text x="340.4" y="107.8">D</text>
<text x="174.6" y="111.3">E</text>
<text x="340.4" y="111.3">E</text>
<text x="174.6" y="114.9">F</text>
<text x="174.6" y="118.4">G</text>
<text x="196.7" y="118.4">G2</text>
<text x="340.4" y="114.9">F</text>
<text x="340.4" y="118.4">G</text>
<text x="362.5" y="118.4">G2</text>
<text x="173.9" y="121.9">DP</text>
<text x="196.7" y="121.9">G1</text>
<text x="339.7" y="121.9">DP</text>
<text x="362.5" y="121.9">G1</text>
<text x="340.4" y="159">A</text>
<text x="340.4" y="162.5">B</text>
<text x="340.4" y="166">C</text>
<text x="340.4" y="169.5">D</text>
<text x="340.4" y="173.1">E</text>
<text x="340.4" y="176.6">F</text>
<text x="339.7" y="183.7">DP</text>
<text x="340.4" y="180.1">G</text>
<text x="362.5" y="183.7">G1</text>
<text x="362.5" y="180.1">G2</text>
<text x="340.4" y="211.9">A</text>
<text x="340.4" y="215.4">B</text>
<text x="340.4" y="218.9">C</text>
<text x="340.4" y="222.5">D</text>
<text x="340.4" y="226">E</text>
<text x="340.4" y="229.5">F</text>
<text x="340.4" y="233">G</text>
<text x="362.5" y="233">G2</text>
<text x="339.7" y="236.6">DP</text>
<text x="362.5" y="236.6">G1</text>
</g>
</svg>
